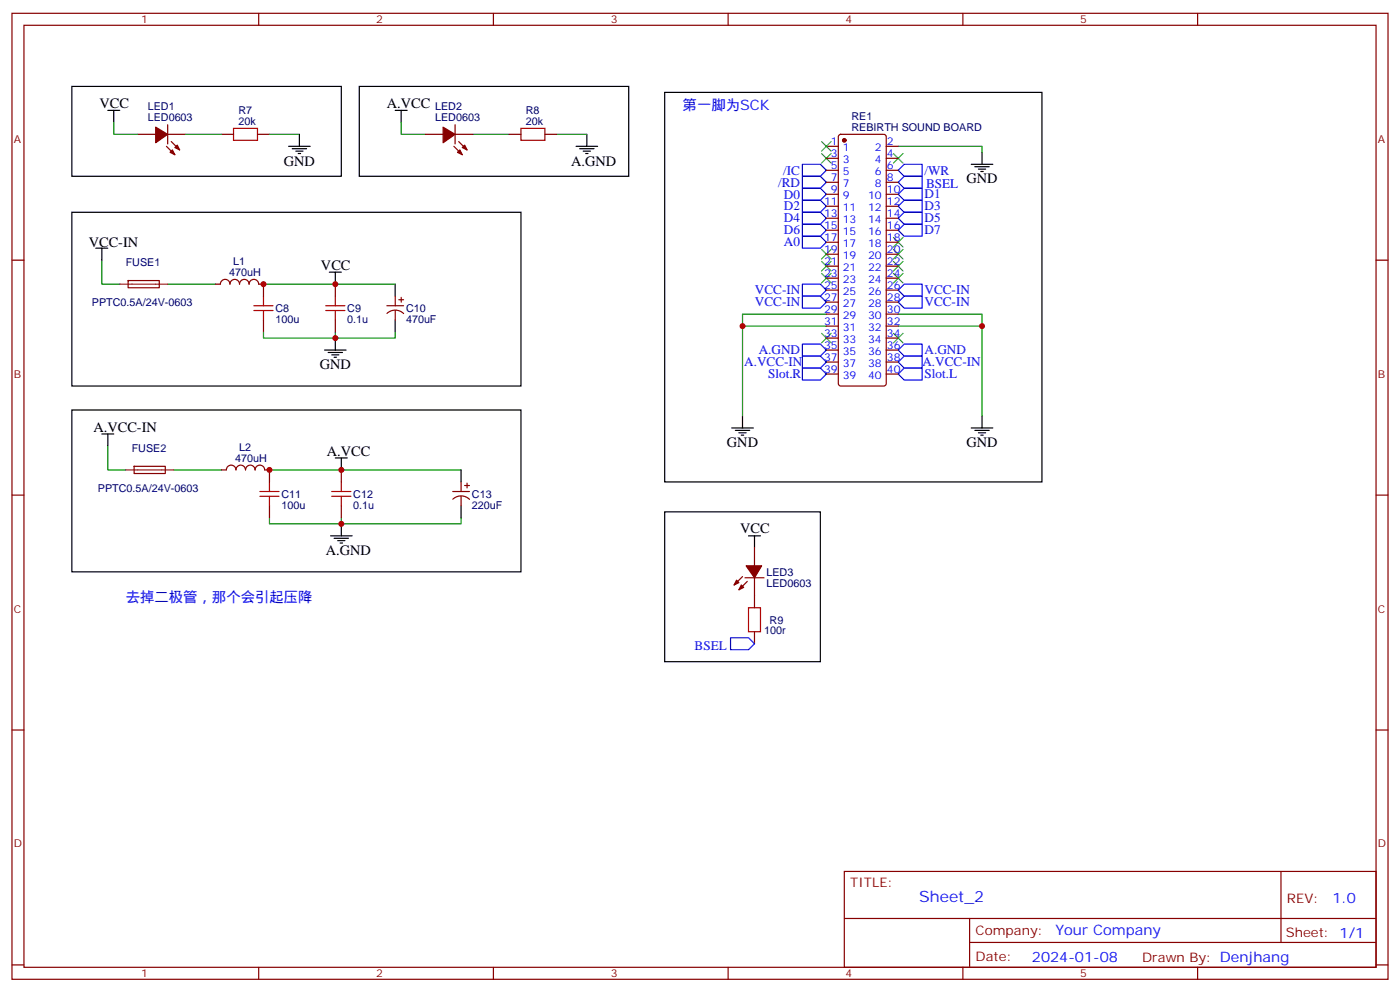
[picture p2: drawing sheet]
<svg xmlns="http://www.w3.org/2000/svg" width="412mm" height="292mm" viewBox="0 0 412 292" stroke-linecap="round" stroke-linejoin="round" font-family="sans-serif">
<g fill="none" stroke="#870000" stroke-width=".35">
<path d="M3.5 3.9h405.4v284.4h-405.4zM7.1 7.4h398.2v277.3h-398.2zM76.2 3.9v3.5M145.3 3.9v3.5M214.5 3.9v3.5M283.6 3.9v3.5M352.8 3.9v3.5M40.6 39.5h5.3M49.4 39.5h5.3M49.4 36.7v5.7M65.3 39.5h3.5M75.8 39.5h3.6"/>
<path d="M125.2 39.5h5.3M134.1 39.5h5.2M134.1 36.7v5.7M149.9 39.5h3.6M160.5 39.5h3.5M247.2 39.8l.4-.3h12.7l.5 .3 .3 .5v72.6l-.3 .5-.5 .2h-12.7l-.4-.2-.3-.5v-72.6zM49 43.1l2.5 2.4M50.4 41.7l2.5 2.4M133.7 43.1l2.5 2.4M135.1 41.7l2.5 2.4M243.4 43.1h3.5M243.4 46.6h3.5"/>
<path d="M243.4 50.1h3.5M243.4 53.7h3.5M243.4 57.2h3.5M261.1 43.1h3.5M261.1 46.6h3.5M261.1 50.1h3.5M261.1 53.7h3.5M261.1 57.2h3.5M3.5 76.6h3.6M243.4 60.7h3.5M243.4 64.2h3.5M243.4 67.8h3.5"/>
<path d="M243.4 71.3h3.5M243.4 74.8h3.5M243.4 78.4h3.5M261.1 60.7h3.5M261.1 64.2h3.5M261.1 67.8h3.5M261.1 71.3h3.5M261.1 74.8h3.5M261.1 78.4h3.5M405.3 76.6h3.6M37.8 82.6h9.1v2.1h-9.1zM63.5 83.6h1.4a1.41 1.41 0 0 1 1.4-1.4 1.41 1.41 0 0 1 1.4 1.5 1.41 1.41 0 0 1 1.4-1.5 1.41 1.41 0 0 1 1.5 1.5 1.41 1.41 0 0 1 1.4-1.5 1.41 1.41 0 0 1 1.4 1.5 1.41 1.41 0 0 1 1.4-1.5 1.41 1.41 0 0 1 1.4 1.5l1.4-.1v3.6"/>
<path d="M77.6 94.2v3.6M98.8 83.6v3.6M98.8 94.2v3.6M113.9 90h5M114 92.3a3.5 3.5 0 0 1 4.9 0M116.4 87.2v2.8M116.4 91.4v2.8M117.5 88.2h1.4M118.2 87.5v1.4M243.4 99.5h3.5M243.4 96h3.5M243.4 92.5h3.5"/>
<path d="M243.4 88.9h3.5M243.4 85.4h3.5M243.4 81.9h3.5M261.1 99.5h3.5M261.1 96h3.5M261.1 92.5h3.5M261.1 88.9h3.5M261.1 85.4h3.5M261.1 81.9h3.5M243.4 110.1h3.5M243.4 106.6h3.5M243.4 103h3.5"/>
<path d="M261.1 110.1h3.5M261.1 106.6h3.5M261.1 103h3.5M39.5 137.3h9.1l.1 2-9.2 .1zM65.3 138.3h1.4a1.41 1.41 0 0 1 1.4-1.4 1.41 1.41 0 0 1 1.4 1.4 1.41 1.41 0 0 1 1.4-1.4 1.41 1.41 0 0 1 1.4 1.4 1.41 1.41 0 0 1 1.4-1.4 1.41 1.41 0 0 1 1.4 1.4 1.41 1.41 0 0 1 1.5-1.4 1.41 1.41 0 0 1 1.4 1.4h1.4v3.6M100.5 138.3v3.6M3.5 145.7h3.6M79.4 148.9v3.5M100.5 148.9v3.5M133.3 144.7h5M133.4 146.9a3.5 3.5 0 0 1 4.9 .1M135.8 141.9v2.8"/>
<path d="M135.8 146.1v2.8M136.9 142.9h1.4M137.6 142.2v1.4M405.3 145.7h3.6M218.7 169.7l-2.4 2.5M219.4 170.1h5.7M220.1 171.1l-2.4 2.5M222.2 161.3v5.2M222.2 170.1v8.8M222.2 185.9v3.6M3.5 214.9h3.6M405.3 214.9h3.6"/>
<path d="M248.7 256.5h156.6v28.2h-156.6zM377.3 256.5v20.9M248.7 270.4h156.5M285.6 277.4h119.6M285.6 270.4v14.1M3.5 284h3.6M76.2 284.7v3.6M145.3 284.7v3.6M214.5 284.7v3.6M283.6 284.7v3.6M352.8 284.7v3.6M405.3 284h3.6"/>
</g>
<g fill="none" stroke="#008700" stroke-width=".35">
<path d="M33.5 36v3.5h7.1M54.7 39.5h10.6M79.4 39.5h8.8M118.2 36v3.5h7M139.3 39.5h10.6M164 39.5h8.9M264.6 43.1h24.7v1.7M30 76.6v7h5.3M49.4 83.6h14.1M77.6 97.8v1.7h21.2M77.6 83.6h38.8M98.8 97.8v1.7"/>
<path d="M116.4 97.8v1.7h-17.6M218.7 96h24.7M243.4 92.5h-24.7v29.9M264.6 96h24.7M264.6 92.5h24.7v29.9M31.7 131.3v7h5.3M51.2 138.3h14.1M79.4 138.3h56.4M79.4 152.4v1.8h21.1M100.5 152.4v1.8M135.8 152.4v1.8h-35.3"/>
</g>
<g fill="none" stroke="#000" stroke-width=".35">
<path d="M21.2 25.4h79.3v26.5h-79.3zM31.7 32.5h3.6M33.5 32.5v3.5M88.2 39.5v3.6M105.8 25.4h79.4v26.5h-79.4zM116.4 32.5h3.5M118.2 32.5v3.5M172.9 39.5v3.6M195.8 27.2h111.1v114.7h-111.1zM85 43.1h6.4M86.1 43.8h4.2M87.1 44.5h2.2"/>
<path d="M87.8 45.2h.7M169.7 43.1h6.3M170.7 43.8h4.3M171.8 44.5h2.1M172.5 45.2h.7M286.1 48.4h6.4M287.2 49.1h4.2M288.2 49.8h2.1M288.9 50.5h.7M289.3 44.8v3.6M21.2 62.5h132.3v51.1h-132.3zM28.2 73.1h3.5"/>
<path d="M30 73.1v3.5M97 80.1h3.5M98.8 80.1v3.5M98.8 99.5v3.5M116.4 83.6v3.6M116.4 94.2v3.6M95.6 103h6.4M96.7 103.8h4.2M97.7 104.5h2.1M98.4 105.2h.7M21.2 120.7h132.3v47.6h-132.3zM30 127.7h3.5"/>
<path d="M31.7 127.7v3.6M98.8 134.8h3.5M100.5 134.8v3.5M135.8 138.3v3.6M215.5 126h6.4M216.6 126.7h4.2M217.7 127.4h2.1M218.4 128.1h.7M218.7 122.4v3.6M286.1 126h6.4M287.2 126.7h4.2M288.2 127.4h2.1"/>
<path d="M288.9 128.1h.7M289.3 122.4v3.6M97.4 157.7h6.3M98.4 158.4h4.3M99.5 159.1h2.1M100.2 159.8h.7M100.5 154.2v3.5M135.8 148.9v3.5M220.5 157.7h3.5M222.2 157.7v3.6"/>
</g>
<g fill="none" stroke="#a10000" stroke-width=".35">
<path d="M68.8 37.8h7v3.5h-7zM153.5 37.8h7v3.5h-7zM74.8 91.4h5.6M74.8 90h5.6M77.6 87.2v2.8M77.6 91.4v2.8M96 91.4h5.6M96 90h5.6M98.8 87.2v2.8M98.8 91.4v2.8M76.6 146.1h5.6M76.6 144.7h5.6"/>
<path d="M79.4 141.9v2.8M79.4 146.1v2.8M97.7 146.1h5.7M97.7 144.7h5.7M100.5 141.9v2.8M100.5 146.1v2.8M220.5 178.9h3.5v7h-3.5z"/>
</g>
<g fill="#870000" stroke="#870000" stroke-width=".35">
<path d="M130.5 37.4l3.6 2.1-3.6 2.5z"/>
<path d="M134.8 44.8l.7-.7 .7 1.4z"/>
<path d="M136.9 42.7l.7 1.4-1.4-.7z"/>
<path d="M45.9 37.4l3.5 2.1-3.5 2.5z"/>
<path d="M50.1 44.8l.7-.7 .7 1.4z"/>
<path d="M52.2 42.7l.7 1.4-1.4-.7z"/>
<path d="M219.8 166.5h4.6l-2.2 3.6z"/>
<path d="M217 170.8l.7 .7-1.4 .7z"/>
<path d="M218.4 172.2l.7 .7-1.4 .7z"/>
<circle cx="248.7" cy="41.3" r=".53"/>
</g>
<path d="M35.3 83.6h14.1M37 138.3h14.2" fill="none" stroke="#8c2424" stroke-width=".35"/>
<g fill="none" stroke="#00f" stroke-width=".35">
<path d="M236.4 48.4h5.3l1.7 1.7-1.7 1.8h-5.3zM236.4 51.9h5.3l1.7 1.8-1.7 1.7h-5.3zM236.4 55.4h5.3l1.7 1.8-1.7 1.7h-5.3zM236.4 58.9h5.3l1.7 1.8-1.7 1.8h-5.3zM266.3 51.9h5.3v3.5h-5.3l-1.7-1.7zM266.3 48.4h5.3v3.5h-5.3l-1.7-1.8zM266.3 55.4h5.3v3.5h-5.3l-1.7-1.7zM266.3 58.9h5.3v3.6h-5.3l-1.7-1.8zM236.4 62.5h5.3l1.7 1.7-1.7 1.8h-5.3zM236.4 66h5.3l1.7 1.8-1.7 1.7h-5.3zM236.4 69.5h5.3l1.7 1.8-1.7 1.8h-5.3zM266.3 62.5h5.3v3.5h-5.3l-1.7-1.8z"/>
<path d="M266.3 66h5.3v3.5h-5.3l-1.7-1.7zM236.4 83.6h5.3l1.7 1.8-1.7 1.8h-5.3zM236.4 87.2h5.3l1.7 1.7-1.7 1.8h-5.3zM266.3 83.6h5.3v3.6h-5.3l-1.7-1.8zM266.3 87.2h5.3v3.5h-5.3l-1.7-1.8zM236.4 101.3h5.3l1.7 1.7-1.7 1.8h-5.3zM236.4 104.8h5.3l1.7 1.8-1.7 1.7h-5.3zM236.4 108.3h5.3l1.7 1.8-1.7 1.8h-5.3zM264.6 110.1l1.7-1.8h5.3v3.6h-5.3zM266.3 101.3h5.3v3.5h-5.3l-1.7-1.8zM266.3 104.8h5.3v3.5h-5.3l-1.7-1.7zM215.2 187.7h5.3l1.7 1.8-1.7 1.7h-5.3z"/>
</g>
<g fill="none" stroke="#3c3" stroke-width=".35">
<path d="M242 45.2l2.8 2.8M242 41.7l2.8 2.8M244.8 45.2l-2.8 2.8M244.8 41.7l-2.8 2.8M263.2 45.2l2.8 2.8M266 45.2l-2.8 2.8M242 73.4l2.8 2.8M242 76.9l2.8 2.9M244.8 73.4l-2.8 2.8M244.8 76.9l-2.8 2.9M263.2 73.4l2.8 2.8M263.2 76.9l2.8 2.9"/>
<path d="M263.2 69.9l2.8 2.8M266 73.4l-2.8 2.8M266 76.9l-2.8 2.9M266 69.9l-2.8 2.8M242 98.1l2.8 2.8M242 80.5l2.8 2.8M244.8 98.1l-2.8 2.8M244.8 80.5l-2.8 2.8M263.2 98.1l2.8 2.8M263.2 80.5l2.8 2.8M266 98.1l-2.8 2.8M266 80.5l-2.8 2.8"/>
</g>
<g fill="#c00">
<circle cx="100.5" cy="154.2" r=".88"/>
<circle cx="100.5" cy="138.3" r=".88"/>
<circle cx="98.8" cy="99.5" r=".88"/>
<circle cx="98.8" cy="83.6" r=".88"/>
<circle cx="79.4" cy="138.3" r=".88"/>
<circle cx="77.6" cy="83.6" r=".88"/>
<circle cx="218.7" cy="96" r=".88"/>
<circle cx="289.3" cy="96" r=".88"/>
</g>
<path d="M195.8 150.7h45.9v44.1h-45.9z" fill="none" stroke="#000" stroke-width=".35"/>
<text font-size="4.6" fill="#00f" x="270.8" y="265.5">Sheet_2</text>
<g font-size="4.2">
<text x="29.3" y="31.8">VCC</text>
<text x="113.9" y="31.8">A.VCC</text>
<text x="83.6" y="48.7">GND</text>
<text x="168.3" y="48.7">A.GND</text>
<text x="284.7" y="54">GND</text>
<text x="26.1" y="72.7">VCC-IN</text>
<text x="94.5" y="79.4">VCC</text>
<text x="94.2" y="108.7">GND</text>
<text x="27.5" y="127">A.VCC-IN</text>
<text x="214.1" y="131.6">GND</text>
<text x="284.7" y="131.6">GND</text>
<text x="96.3" y="134.1">A.VCC</text>
<text x="218" y="157">VCC</text>
<text x="96" y="163.4">A.GND</text>
</g>
<g font-size="4.2" fill="#00f">
<text x="201.1" y="32.5">第一脚为SCK</text>
<text x="37" y="177.1">去掉二极管，那个会引起压降</text>
<text x="392.5" y="265.8">1.0</text>
<text x="310.9" y="275.3">Your Company</text>
<text x="304" y="283.1">2024-01-08</text>
</g>
<g font-size="3.9" fill="#00f">
<text x="230.7" y="51.4">/IC</text>
<text x="272.3" y="51.4">/WR</text>
<text x="229.2" y="54.9">/RD</text>
<text x="230.9" y="58.4">D0</text>
<text x="272.3" y="58.3">D1</text>
<text x="272.8" y="55.4">BSEL</text>
<text x="230.9" y="61.9">D2</text>
<text x="230.9" y="65.4">D4</text>
<text x="272.3" y="61.9">D3</text>
<text x="272.3" y="65.4">D5</text>
<text x="230.9" y="68.9">D6</text>
<text x="272.3" y="68.9">D7</text>
<text x="230.9" y="72.5">A0</text>
<text x="222.4" y="86.7">VCC-IN</text>
<text x="272.3" y="86.7">VCC-IN</text>
<text x="222.4" y="90.2">VCC-IN</text>
<text x="272.3" y="90.2">VCC-IN</text>
<text x="219.2" y="107.8">A.VCC-IN</text>
<text x="223.5" y="104.3">A.GND</text>
<text x="271.7" y="107.8">A.VCC-IN</text>
<text x="272.3" y="104.3">A.GND</text>
<text x="226.3" y="111.4">Slot.R</text>
<text x="272.3" y="111.4">Slot.L</text>
<text x="204.6" y="191.2">BSEL</text>
</g>
<g font-size="3.9" fill="#800">
<text x="250.5" y="261.1">TITLE:</text>
<text x="379.1" y="265.8">REV:</text>
<text x="287.4" y="275.3">Company:</text>
<text x="378.7" y="275.9">Sheet: 1/1</text>
<text x="287.4" y="283">Date:</text>
<text x="336.4" y="283.1">Drawn By: Denjhang</text>
</g>
<g font-size="3.2" fill="#800">
<text x="41.6" y="6.9">1</text>
<text x="110.8" y="6.9">2</text>
<text x="179.9" y="6.9">3</text>
<text x="249.1" y="6.9">4</text>
<text x="318.2" y="6.9">5</text>
<text x="4.1" y="42">A</text>
<text x="405.9" y="42">A</text>
<text x="4.1" y="111.2">B</text>
<text x="405.9" y="111.2">B</text>
<text x="4.1" y="180.3">C</text>
<text x="405.9" y="180.3">C</text>
<text x="4.1" y="249.4">D</text>
<text x="405.9" y="249.4">D</text>
<text x="41.6" y="287.7">1</text>
<text x="110.8" y="287.7">2</text>
<text x="179.9" y="287.7">3</text>
<text x="249.1" y="287.7">4</text>
<text x="318.2" y="287.7">5</text>
</g>
<g font-size="3.2" fill="#000080">
<text x="43.5" y="35.7">LED0603</text>
<text x="43.5" y="32.5">LED1</text>
<text x="70.2" y="33.5">R7</text>
<text x="128.2" y="35.7">LED0603</text>
<text x="128.2" y="32.5">LED2</text>
<text x="154.9" y="33.5">R8</text>
<text x="250.8" y="35.4">RE1</text>
<text x="70.2" y="36.7">20k</text>
<text x="154.9" y="36.7">20k</text>
<text x="250.8" y="38.4">REBIRTH SOUND BOARD</text>
<text x="68.7" y="78">L1</text>
<text x="37" y="78.4">FUSE1</text>
<text x="67.5" y="81.3">470uH</text>
<text x="27.1" y="90.1">PPTC0.5A/24V-0603</text>
<text x="81.1" y="95">100u</text>
<text x="81.1" y="91.8">C8</text>
<text x="102.3" y="95">0.1u</text>
<text x="102.3" y="91.9">C9</text>
<text x="119.6" y="95">470uF</text>
<text x="119.6" y="91.8">C10</text>
<text x="38.8" y="133.1">FUSE2</text>
<text x="69.2" y="135.9">470uH</text>
<text x="70.5" y="132.7">L2</text>
<text x="28.8" y="144.8">PPTC0.5A/24V-0603</text>
<text x="82.9" y="149.7">100u</text>
<text x="82.9" y="146.5">C11</text>
<text x="104.1" y="149.7">0.1u</text>
<text x="104.1" y="146.6">C12</text>
<text x="139" y="149.7">220uF</text>
<text x="139" y="146.5">C13</text>
<text x="225.8" y="172.7">LED0603</text>
<text x="225.8" y="169.5">LED3</text>
<text x="226.7" y="183.6">R9</text>
<text x="225.1" y="186.7">100r</text>
</g>
<g font-size="3.2" fill="#00f">
<text x="244.8" y="42.7">1</text>
<text x="244.8" y="46.2">3</text>
<text x="248.2" y="44.5">1</text>
<text x="257.7" y="44.5">2</text>
<text x="261.2" y="46.2">4</text>
<text x="261.2" y="42.7">2</text>
<text x="244.8" y="49.8">5</text>
<text x="244.8" y="53.3">7</text>
<text x="248.2" y="48">3</text>
<text x="248.2" y="51.5">5</text>
<text x="257.7" y="51.5">6</text>
<text x="257.7" y="48">4</text>
<text x="261.2" y="53.3">8</text>
<text x="261.2" y="49.8">6</text>
<text x="244.8" y="56.8">9</text>
<text x="248.2" y="55.1">7</text>
<text x="248.2" y="58.6">9</text>
<text x="255.7" y="58.6">10</text>
<text x="257.7" y="55.1">8</text>
<text x="261.2" y="56.8">10</text>
<text x="242.7" y="60.4">11</text>
<text x="242.7" y="63.9">13</text>
<text x="248.2" y="62.1">11</text>
<text x="248.2" y="65.7">13</text>
<text x="255.7" y="65.7">14</text>
<text x="255.7" y="62.1">12</text>
<text x="261.2" y="63.9">14</text>
<text x="261.2" y="60.4">12</text>
<text x="242.7" y="67.4">15</text>
<text x="242.7" y="70.9">17</text>
<text x="248.2" y="69.2">15</text>
<text x="255.7" y="69.2">16</text>
<text x="261.2" y="70.9">18</text>
<text x="261.2" y="67.4">16</text>
<text x="242.7" y="74.5">19</text>
<text x="242.7" y="78">21</text>
<text x="248.2" y="72.7">17</text>
<text x="248.2" y="76.2">19</text>
<text x="255.7" y="76.2">20</text>
<text x="255.7" y="72.7">18</text>
<text x="261.2" y="78">22</text>
<text x="261.2" y="74.5">20</text>
<text x="242.7" y="81.5">23</text>
<text x="248.2" y="79.8">21</text>
<text x="248.2" y="83.3">23</text>
<text x="255.7" y="83.3">24</text>
<text x="255.7" y="79.8">22</text>
<text x="261.2" y="81.5">24</text>
<text x="242.7" y="85.1">25</text>
<text x="242.7" y="88.6">27</text>
<text x="248.2" y="86.8">25</text>
<text x="255.7" y="86.8">26</text>
<text x="261.2" y="88.6">28</text>
<text x="261.2" y="85.1">26</text>
<text x="242.7" y="92.1">29</text>
<text x="242.7" y="95.6">31</text>
<text x="248.2" y="90.3">27</text>
<text x="248.2" y="93.9">29</text>
<text x="255.7" y="93.9">30</text>
<text x="255.7" y="90.3">28</text>
<text x="261.2" y="95.6">32</text>
<text x="261.2" y="92.1">30</text>
<text x="242.7" y="99.2">33</text>
<text x="248.2" y="97.4">31</text>
<text x="248.2" y="100.9">33</text>
<text x="255.7" y="100.9">34</text>
<text x="255.7" y="97.4">32</text>
<text x="261.2" y="99.2">34</text>
<text x="242.7" y="102.7">35</text>
<text x="242.7" y="106.2">37</text>
<text x="248.2" y="104.5">35</text>
<text x="248.2" y="108">37</text>
<text x="255.7" y="108">38</text>
<text x="255.7" y="104.5">36</text>
<text x="261.2" y="106.2">38</text>
<text x="261.2" y="102.7">36</text>
<text x="242.7" y="109.7">39</text>
<text x="248.2" y="111.5">39</text>
<text x="255.7" y="111.5">40</text>
<text x="261.2" y="109.7">40</text>
</g>
</svg>
